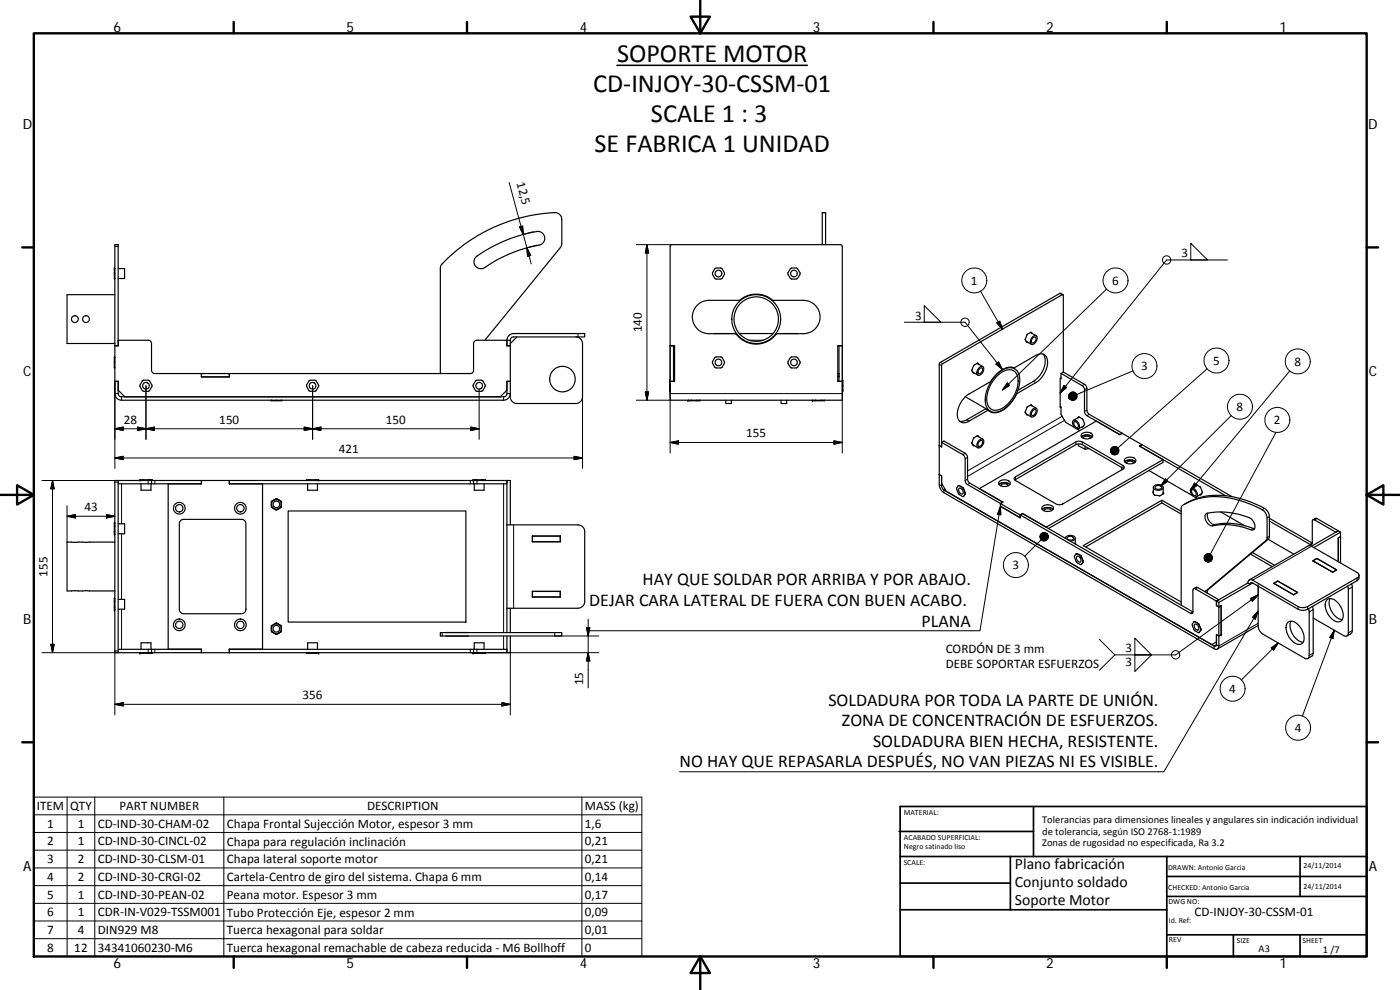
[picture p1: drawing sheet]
<svg xmlns="http://www.w3.org/2000/svg" width="420mm" height="297mm" viewBox="0 0 420 297" stroke-linecap="round" stroke-linejoin="round" font-family="sans-serif">
<g fill="none" stroke="#000" stroke-width=".36">
<path d="M142.9 77.1a41.9 41.9 0 0 1 18.9-7.6 2.08 2.08 0 0 1 1.7 2 2.08 2.08 0 0 1-1.7 2.1 44 44 0 0 0-16.9 6.9 2.08 2.08 0 0 1-2.4-.9 2.08 2.08 0 0 1 .4-2.5zM201.2 73.6l.4-.2h50.7l.4 .2 .1 46.5h-51.7zM246.8 73.4v-9.6h1v9.6M34.3 83.7h.1M34.3 80.4h.1M34.3 80.6h.1M34.3 81.9h.1M34.3 82.3h.1M34.3 83.5v.2M34.3 81.9v.4M34.3 80.4v.2M34.3 80.6v2.9"/>
<path d="M34.3 83.5h.1M34.4 80.4v.2M34.4 83.5v.2M34.4 81.9l.1 .1M34.4 80.6l.1 .1M34.4 80.4l.1 .2M34.5 83.6l-.1 .1M34.5 83.5l-.1 .1M34.5 82.2h-.1M34.5 88.4h-14.4v14.7h14.4M35.5 80.6h1.9v3h-1.9M309.2 99.8l1.8 .9"/>
<path d="M309.4 99.7l.2 .2M319 88.4l-.9-.4-36.2 21v36.4a3.1 3.1 0 0 0 1.4 2.4l81.1 46.8a.87 .87 0 0 0 1 .1 .87 .87 0 0 0 .4-.9v-13M34.3 110.4h.1M34.3 107.1h.1M34.3 107.3h.1M34.3 108.5h.1M34.3 109h.1M34.3 110.2h.1M34.3 110.2v.2M34.3 108.5v.5M34.3 107.1v.2M34.3 107.3l.1 1.2"/>
<path d="M34.3 109l.1 1.4M34.4 107.1v.2M34.4 108.5v.5M34.4 107.1l.1 .2M34.4 108.6h.1M34.4 107.2l.1 .1M34.5 110.2l-.1 .2M34.5 110.1l-.1 .2M34.5 108.8l-.1 .1M34.5 114.4h1v3.9l.3 .6 .7 .2h114.6l.7-.2 .3-.6v-3.9h1.1M34.5 103.7l1 .1v-30.4h-1v44.7a2 2 0 0 0 2 2h114.6a2.04 2.04 0 0 0 2.1-2M35.5 117.1l2 2"/>
<path d="M42.7 114.3l.4-.2h1.4l.4 .2 .7 1.4-.9 1.6-1.6 .1-.4-.2-.7-1.5zM68.8 112.1v1M68.8 112.1v1h-8.4v-1l.1 1h8.3M92.7 114.3l.4-.2h1.4l.4 .2 .7 1.2v.5l-.9 1.3-1.6 .1-.4-.2-.7-1.5zM142.7 114.3l.4-.2h1.4l.4 .2 .7 1.4-.9 1.6-1.6 .1-.4-.2-.7-1.5zM145.5 102.1l22.8-28.1 .3-1v-7.2a2.03 2.03 0 0 0-2.1-2 49.4 49.4 0 0 0-34.2 15.9l-.1 .8v31.6M152.1 102.1h-9l-.6 .2-.4 .8v8.2l-.3 .6-.7 .2h-94.9l-.7-.8v-8.2l-.4-.8-.6-.2h-9M152.1 102.1v1.6h1.1M152.1 117.1l-2 2M152.6 100.8l.8-.6 .7-.1h21.4v1h-21.4l-.6 .2-.3 .8h-1.1zM155.1 101.1l-1.9 2M172.8 101.1a2 2 0 0 1 2 2v16a2.01 2.01 0 0 1-2 2h-17.7a2.05 2.05 0 0 1-1.9-2v-17"/>
<path d="M201 116h.1M201 115.5h.1M201 114.3h.1M201 117.2h.1M201 117.4h.1M201 117.2v.2M201 115.5v.5M201 116v1.2M201 114.1v.2M201 114.1v1.4M201 115.6l.1 .1M201 114.2l.1 .1"/>
<path d="M201 114.1l.1 .2M201.1 103.8l1.3-.1v10.7h-1.3M201.1 117.2l-.1 .2M201.1 117.1l-.1 .1M201.1 115.8l-.1 .1M202.1 103.7v10.7M202.1 114.3h.3M202.4 112.1h-.3l.1 1h.2M214.4 100.1h.1M220.8 100.1a7.5 7.5 0 0 0 12.2 0M221 100.1h-8.2a5 5 0 0 1-5-5 5 5 0 0 1 5-5h9.2a7.6 7.6 0 0 1 9.9 0h9.2a5 5 0 0 1 5 5 5 5 0 0 1-5 5h-8.2M221.9 100.1h10.1"/>
<path d="M239.4 100.1h.1M251.4 113.1h.4M251.4 112.1h.4M251.4 114.3h.4M251.8 103.7v10.7M252.8 103.8l-1.4-.1v10.7h1.4M252.8 115.8l.1 .1M252.8 117.1l.1 .1M252.8 117.2l.1 .2M252.9 114.3v-.2v.2M252.9 115.5v.5M252.9 116h.1"/>
<path d="M252.9 115.5h.1M252.9 114.3h.1M252.9 117.2h.1M252.9 114.3v1.2M252.9 116v1.4M252.9 114.1l-.1 .2M252.9 114.2l-.1 .1M252.9 115.6l-.1 .1M252.9 117.2v.2M252.9 116v1.2M289.7 119l7.5 4.4M291.7 111v.4"/>
<path d="M292 111.7l1.5 .8M292 111.8h.2M292.3 109.5l-.1 .2M293.1 109.1l1.8 .9M293.3 109l.3 .2M293.7 109.3l-.3-.4-1.2 .7-.6 1.6 .6 .9 .2-.1M293.8 110.3a.81 .81 0 0 1 1.3-.2 .81 .81 0 0 1 0 1.2 1.36 1.36 0 0 1-1.8 1.2 1.8 1.8 0 0 1 .5-2.2zM294 110.7a.55 .55 0 0 1 .8-.2 .55 .55 0 0 1 0 .8 .89 .89 0 0 1-1.2 .7v-.7zM299.3 112.8a4 4 0 0 1 5.3-1.3 6.3 6.3 0 0 1-.3 7.3 7.1 7.1 0 0 1-5.8 4.3 3.1 3.1 0 0 1-2.3-3.9 11 11 0 0 1 3.1-6.4zM299.3 112.2a4.4 4.4 0 0 1 5.6-1.3 6.1 6.1 0 0 1 .2 7 9.4 9.4 0 0 1-6.2 5.8 3.1 3.1 0 0 1-3.2-3.7 11.7 11.7 0 0 1 3.6-7.8zM303.7 110.2l.8 .5M305.1 118v.1"/>
<path d="M305.1 118.1a9.1 9.1 0 0 1-6.5 5.7l-1.1-.1-1-.6M305.1 118.1l5.8-3.3a7.2 7.2 0 0 0 3.2-7.5 2.09 2.09 0 0 0-3.2-.7l-6.5 3.8a5.7 5.7 0 0 0-5.9 2.5l-1.1 1.5-6.6 3.8a7.1 7.1 0 0 0-3.3 7.5 2.08 2.08 0 0 0 3.3 .7l5.7-3.3M307.7 101.7l.1 .4M308 102.4l1.5 .9M308.2 102.5l-.1 .1M308.3 100.3l-.1 .2M309.7 100l-.2-.4-1.2 .8-.7 1.5 .7 .9 .2-.1M309.9 101.1a.76 .76 0 0 1 1-.4 .76 .76 0 0 1 .3 1.1 1.48 1.48 0 0 1-1.8 1.4 1.77 1.77 0 0 1 .5-2.1zM310 101.4a.55 .55 0 0 1 .8-.2 .55 .55 0 0 1 .1 .8 .75 .75 0 0 1-.5 .8 .75 .75 0 0 1-.8-.2v-.6zM313 106.2a5.1 5.1 0 0 1-.5 5.8l-2 2.2-5 2.9M318.4 113.4l-.2 .1v8.8l.2-.2M318.4 112l6.8 4.1 .3 .7v6.7l.4 .9 10.2 6"/>
<path d="M318.4 112v1.4M319.1 111.6v-23l-.2-.2-36.2 20.9-.1 24.8-.7-.4M319.1 111.6l-.7 .4M319.1 111.6l6.8 4.1 .3 .7v6.7l.5 1.1 10.1 5.8M81.3 120.2h.2M81.3 120.2h.1M81.5 120.1l-.2 .1M81.5 120.2h1.2M81.5 120.2h.1M81.5 120.1l-.1 .1M82.7 120.2h.5M82.8 120.2h-.1"/>
<path d="M82.8 120.2h.3M82.9 120.1l-.1 .1M83 120.1l.1 .1M83.1 120.2h.1M83.2 120.2h1.2M83.2 120.2h.1M84.3 120.1l.2 .1M84.4 120.2h.2M84.4 120.2h.1M84.4 120.1l.2 .1M84.6 120.2h.1M206.5 120.2h.7"/>
<path d="M206.5 120.2h.1M206.6 120.1l-.1 .1M207.2 120.2h.4M207.2 120.2h.1M207.4 120.1l-.1 .1M207.5 120.1v.1M207.6 120.2h1.4M207.6 120.2h.1M209 120.2h.4M209 120.2h.1M209 120.1l.1 .1M209.1 120.2h-.1"/>
<path d="M209.1 120.2h.3M209.2 120.1l.1 .1M209.4 120.2h.7M209.4 120.2h.1M209.9 120.1l.2 .1M210.1 120.2h.1M217.8 120.1v1h1.7v-1M234.4 120.1v1h1.7v-1M243.8 120.2h.1M244 120.1l-.2 .1M244.5 120.2h.4M244.5 120.2h.1"/>
<path d="M244.5 120.2h-.7M244.7 120.1l-.1 .1M244.8 120.1v.1M244.9 120.2h1.4M244.9 120.2h.1M246.3 120.2h.4M246.3 120.2h.1M246.4 120.1v.1M246.4 120.2h-.1M246.4 120.2h.3M246.5 120.1l.1 .1M246.7 120.2h.1"/>
<path d="M247.3 120.1l.1 .1M247.4 120.2h.1M247.4 120.2h-.7M291.7 132.7l.1 .4M292 133.5l1.5 .8M292 133.6h.2M292.3 131.3l-.1 .2M293.1 130.9l1.8 .9M293.3 130.7l.3 .3M293.7 131l-.3-.3-1.2 .7-.6 1.6 .6 .8 .2-.1M293.7 132.7a.61 .61 0 0 1 .6-.6 .61 .61 0 0 1 .6 .5 1.15 1.15 0 0 1-1.3 1.2l-.1-.5zM293.8 132.1a.83 .83 0 0 1 1.2-.3 .83 .83 0 0 1 .1 1.3 1.24 1.24 0 0 1-1.8 1 1.93 1.93 0 0 1 .5-2z"/>
<path d="M296.5 123.1l-.7-.4-6 3.5-1.8 .2M296.8 123.3l.5 .1M307.7 123.5l.1 .4M308 124.2l1.5 .9M308.1 124.3h.1M308.3 122.1l-.1 .1M309.2 121.6l.3 .1M309.4 121.5l.2 .2M309.5 121.7l1.5 .8M309.7 121.8l-.2-.4-1.2 .7-.7 1.6 .7 .9 .2-.1M310 122.7a.78 .78 0 0 1 1.1-.1 .78 .78 0 0 1 .1 1.1 1.33 1.33 0 0 1-1.9 1.2 1.94 1.94 0 0 1 .7-2.2zM310 123.1a.56 .56 0 0 1 .9-.1 .56 .56 0 0 1-.1 .9 .71 .71 0 0 1-.4 .7 .71 .71 0 0 1-.8-.3z"/>
<path d="M318.2 122l.2 .1M318.4 122.1v2.2l1.4 2.4 2.8 1.6M322.2 126.1a1.67 1.67 0 0 1 1.4 2.6 1.75 1.75 0 0 1-1.4-2.6zM322.4 126.5a1.08 1.08 0 0 1 1.1 .6 1.08 1.08 0 0 1-.2 1.2 1.24 1.24 0 0 1-.9-1.8zM323.3 128.8l.8 .4M323.4 125.4l.3-.4 1.2 .7 .6 1.6-.6 .9-.2-.1M323.6 133.2v.6l2.1 1M323.8 125.1l-.2 .2M324 125.2l-1.8 .9M324.6 131.1a2.44 2.44 0 0 1 3.2 0M324.7 130.2a2.19 2.19 0 0 1 3.2 .5 2.02 2.02 0 0 1-3.5 0zM324.8 125.7l.2 .2"/>
<path d="M325 127.9h.1M325.1 131.5a1.33 1.33 0 0 1 2.2 0M325.2 127.8l-1.5 .9M325.4 127.1v.4M325.7 133.9v.9M326.8 134.6l-1.1 .2M336.1 130.4h.1M336.8 130h.1M336.8 130l-.7 .4M336.8 130l5.9 3.4M336.8 130l-.7 .4-7.1-4.1-35.1 20.3M337.6 138.6a2.46 2.46 0 0 1 3.2 0"/>
<path d="M337.6 137.7a2.18 2.18 0 0 1 3.3 .4 2 2 0 0 1-3.5 .1zM338 139a1.3 1.3 0 0 1 2.3 0M342 133.8l25.8 14.9M342 133.8v.1M342.7 133.4v.1M342.7 133.4l-.7 .4M342.7 133.4l27 15.6M34.3 159.4h.1M34.3 159.7h.1M34.3 156.8h.1M34.3 157.6h.1M34.3 157.9h.1"/>
<path d="M34.3 159.4v.3M34.3 157.6v.3M34.3 156.8v.8M34.4 159.4v.3M34.4 156.8v.8M34.4 157.9l-.1 1.5M34.4 159.7l-.1 .8M34.4 157.6l.1 .2M34.4 156.8l.1 .2M34.4 157.9h.1M34.4 157.6v.3M34.5 159.6l-.1 .1"/>
<path d="M34.5 159.4h-.1M35.5 145.2h10M35.5 157.2h1.9v2.9h-1.9M35.5 144.2v51.6M42 144v.1M42 144h2.5M42 144.1l.2 .1M42.3 145.2v1.9h3v-1.9M42.7 144h.4l-.1 .2M42.7 144h.1M42.7 144l.2 .2M44.5 144h.4"/>
<path d="M44.5 144l.3 .1M44.5 144h.1M44.6 144.1v.1M44.8 144.1l-.1 .1M44.9 144l-.1 .1M44.9 144h.1M44.9 144h.7M45.5 144.2v1M45.5 144.2h-11v51.1v.5h11M45.5 144.2h14.9l.1 1h-15M45.6 144v.1M45.6 144.1l-.1 .1"/>
<path d="M54.2 156.2l.9-.4h17.4a1.3 1.3 0 0 1 1.3 1.3v25.7a1.3 1.3 0 0 1-1.3 1.3h-17.4a1.3 1.3 0 0 1-1.3-1.3v-25.7zM68.8 145.2h73.3M68.8 144.2v1h10v49.6h-10v1M68.8 144.2v1M81.4 150.5l1.5-.9 1.5 .9v1.7l-1.5 .9-1.5-.9zM81.5 150.4l.4-.2a1.51 1.51 0 0 1 2.5 .6v.1a1.53 1.53 0 0 1-1.7 2l-.2-.1a1.59 1.59 0 0 1-1-2.4zM86.5 153.3h53.3v33.3h-53.3zM92 144h.7M92 144.1l.1 .1zM92 144v.1M92.3 145.2v1.9h3v-1.9M92.7 144h.4"/>
<path d="M92.7 144h.1M92.8 144.1l.1 .1M93 144.1l.1 .1M93.1 144h.1M93.1 144h1.4M94.5 144h.4M94.5 144h.1M94.5 144l.1 .1M94.6 144.1v.1M94.9 144h.1M94.9 144l-.2 .2M95.6 144v.1"/>
<path d="M95.6 144l-1 .1M95.6 144.1l-.1 .1M142 144l1 .1M142 144.1l.1 .1M142 144v.1M142.1 144.2v1M142.1 144.2h-81.7l.1 1h-10v49.6h10v1l-.1-1h-14.9M142.1 144.2h10v1h-10M142.3 145.2v1.9h3v-1.9M142.7 144h.4M142.7 144h.1M142.7 144l.2 .2"/>
<path d="M143 144.1v.1M143.1 144h1.4M143.1 144h.1M143.1 144l-.1 .1M144.5 144h.4M144.5 144h.1M144.6 144.1v.1M144.8 144.1l-.1 .1M144.9 144h.1M144.9 144h.7M145.6 144v.1M145.6 144.1l-.1 .1"/>
<path d="M152.1 157.5h21.4a2 2 0 0 1 2 2v21a2.04 2.04 0 0 1-2 2h-21.4M153.2 157.5v-13.3h-1.1v45.6M281.9 142.4l.7 .4v3.2l.5 .9 81.6 47 .4-.3v-3.2M282.6 145l1.4 2.4M287.6 145.7h.1M287.6 145.7l-.5 .7v.4a2.46 2.46 0 0 0 1.9 2.2h.1M287.9 145.7h-.3M287.9 145.7h.1M287.9 145.7l1 .6M287.9 146.5a1.13 1.13 0 0 1 .9 1.7 1.17 1.17 0 0 1-.9-1.7zM288.9 146.3h.1M288.9 146.3l.2 .3"/>
<path d="M288.9 146.3l.3 .3M289 146.4l.1 .1M289.1 149h.1M289.1 146.6l.6 1.3M289.2 146.6h-.1M289.7 147.9h.1M289.7 147.9v.4M289.7 148.3l-.6 .7M289.7 147.9v.3M289.7 148.2v.1M293.9 146.6h.1M299.8 145.4a2.4 2.4 0 0 1 3.3 0"/>
<path d="M300.1 144.3a2.25 2.25 0 0 1 3.1 .6 2.04 2.04 0 0 1-3.5 .1zM300.3 151.1l-10.2-6-.4-.9v-6.6l-.3-.8-6.8-4.1 .7-.4 6.8 4.1 .3 .8v6.7l.5 1 10.1 5.8-.7 .4 57 32.9h.6l.1-.4M300.3 151.9l5.9 3.5v-.9l.7-.4M300.3 151.1v.8M300.3 151.9l5.8 3.4M300.9 150.7h.1M300.9 150.7l-.6 .4M302.5 145.8a1.3 1.3 0 0 0-2.2 0M304.6 143.2l18.3-10.6 .7-.2 1.2 .2 12.2 7.1a.57 .57 0 0 1 .4 .5 .57 .57 0 0 1-.4 .6l-18.1 10.4-.7 .2-1.2-.2-12.3-7-.3-.4zM306.1 155.3h.1M306.9 154.1l51.1 29.5M306.9 154.1h.1"/>
<path d="M306.9 154.1l-.8 .4v.8M312.8 152.9a2.47 2.47 0 0 1 3.2 0M312.9 152a2.23 2.23 0 0 1 3.3 .4 2.02 2.02 0 0 1-3.6 .1zM313.3 153.2a1.36 1.36 0 0 1 2.2 0M314 158.2h.1M314 158.2l35-20.3v.8l-34.3 19.9M336.6 140.2v.8M337.2 140.6l-12.4-7.2-1.2-.2-.7 .2-18.4 10.6M344.8 141.2l13.1 7.5M346.1 146.2v1.8M346.1 147.7v.1M346.1 147.5l-.2 .1 .5 .9 1.7 .3 1.2-.7-.2-.4"/>
<path d="M346.3 148.3l.3 .3M346.4 145.8a1.79 1.79 0 0 1 2.7 .5 1.76 1.76 0 0 1-3 0zM346.8 145.9a.97 .97 0 0 1 1.1-.3 .97 .97 0 0 1 .6 .9 1.12 1.12 0 0 1-1.9-.3zM348.2 148.7l-.3 .1M348.7 150.1v.8M349.1 147.8l.1 .3M349.1 146.2l-.1 2.1M354.5 154.2l-5.8-3.3-22.9 13.2M354.5 153.4l-5.8-3.3-23.6 13.6 29.4 16.9M355.4 151.4a20.9 20.9 0 0 1 18.2-1.4 17.4 17.4 0 0 1 6.7 3.3l.7 1.7v5.9l-.2 .7-18.2 15.3-.3 1M357.5 146.6a1.7 1.7 0 0 1 1.6 2.5 1.76 1.76 0 0 1-1.6-2.5zM357.7 147a1.1 1.1 0 0 1 1.1 .5 1.1 1.1 0 0 1-.1 1.2 1.24 1.24 0 0 1-1-1.7z"/>
<path d="M358.6 149.1l.7 .4M358.8 145.8l.3-.4 1.2 .8 .6 1.5-.6 .9-.2-.1M359.1 145.5l-.2 .2M359.4 145.6l-1.8 .9M360.2 146.1l.1 .2M360.4 148.3l.1 .1M360.5 148.3l-1.5 .8M360.5 148.2v.1M360.8 147.5v.4M361.9 154.2a19.8 19.8 0 0 1 13.8 1.6 2.16 2.16 0 0 1 .4 3.2h-.2a22.4 22.4 0 0 0-12.4-1.2 2.76 2.76 0 0 1-1.6-3.6zM362.5 154a2.65 2.65 0 0 0 2.2 3.4 21.5 21.5 0 0 1 11.8 1.2M366.4 153.6l7.1 4.1"/>
<path d="M381 155.5l12.8 7.4M381 156.3l12.1 7 .6 .1 .1-.5M394 156l1.1-.5 6.5 3.8M401.6 159.3l-.7 .4-6.8-3.8-.3 .5v6.5M401.6 159.3l.7 .4M401.6 159.3l-8 4.6M402.3 159.7l-8 4.6M402.3 159.7v9.2M34.3 160.4h.1M34.3 160.5h.1M34.3 179.5h.1M34.3 179.5v.7"/>
<path d="M34.4 160.4v.1M34.4 179.5h.1M34.4 179.5l.1 .1M34.5 160.3l-.1 .2M34.5 162.6l-14.4 .1v14.6h14.4M35.5 179.8h1.9v3h-1.9M159.8 160.8h8.4v1.8h-8.4zM159.8 177.4h8.4v1.7h-8.4zM159.8 179.1h8.4M159.8 162.5h8.4M319.7 161.5a1.66 1.66 0 0 1 1.5-.9 1.66 1.66 0 0 1 1.5 .9 1.31 1.31 0 0 1-1.5 .8M320.3 161.2a1.15 1.15 0 0 1 1.9 .4 1.14 1.14 0 0 1-2-.2z"/>
<path d="M322.7 163.1l.1 .2M322.7 161.5v1.7M322.7 162.9l.2 .4M323 166.1l-.6 .7v.4a2.51 2.51 0 0 0 1.9 2.2h.2M323 166.1h.2M323.2 166.9a1.02 1.02 0 0 1 1 .6 1.02 1.02 0 0 1-.1 1.2 1.31 1.31 0 0 1-.9-1.8zM323.2 166.1h-.2M323.2 166.1h.1M323.2 166.1l1.1 .6M324.3 166.7l.2 .3M324.3 166.7h.1M324.4 166.8h.1"/>
<path d="M324.5 166.8v.1M324.5 167l.5 1.3M325 168.3h.1M325 168.7h.1M325 168.3v.4M325 168.7l-.5 .7M325.1 168.4h.1M358.2 176.6l.7-.4 .5 .1 6.4 3.7-.7 .4M361.7 177.6l18.4-15.6 .2-.7v-5.9a3.1 3.1 0 0 0-1.5-2.5 26.3 26.3 0 0 0-20.3-2.9l-2.8 1.2-.8 .5-.4 .6v29.3M374.5 174.9l-9.4 5.5M374.5 174.9l.7 .4M375.2 175.3l-9.4 5.5"/>
<path d="M375.3 166.3l6.5 3.7M375.9 165.8l6.6 3.8M377.6 178.6h.1M377.6 178.6v5.4M377.6 175.9v2.7M380.6 161.8l7.7 4.5M382.3 175h.1M383.5 174.4l-1.2 .6 5.9 3.5M383.5 174.3l5.9 3.5M383.5 174.4l-1.2 .6M388.2 178.4v.1M389.4 177.8h.1"/>
<path d="M389.4 177.8l-1.2 .7M393.6 163.9l13.7 7.9a.87 .87 0 0 1 .6 .8 .87 .87 0 0 1-.6 .8l-14.9 8.6a3.3 3.3 0 0 1-2.8 0l-13.7-7.9a.89 .89 0 0 0-1-.1 .89 .89 0 0 0-.4 .9M393.6 163.9l-1-.1-17.7 10.2M394 168.3l6 3.4M394 168.3h.1M395.2 167.6l6 3.4-1.2 .7M395.2 167.6l-1.2 .7M395.2 167.6l-1.2 .7 6 3.4M398.2 180a2.65 2.65 0 0 1 3.7 1.3 3.9 3.9 0 0 1 .5 5.1 3.1 3.1 0 0 1-3.7-1.9 3.9 3.9 0 0 1-.5-4.5zM399.2 179.6a5.1 5.1 0 0 0 3.6 6.3M400 171.7h.1M401.1 171l-1.1 .7"/>
<path d="M401.1 171h.1M401.6 161.4l.7-.4-.7 .4v7.1zM404.4 175.9l.3 .7v13.3a.86 .86 0 0 1-.5 .9 .86 .86 0 0 1-.9-.1l-9.2-5.3M405.6 175.2l.2 .9v13.1l-.2 .8-1.3 .8M407.8 172.6v1l-.5 .6-14.9 8.6a3.1 3.1 0 0 1-2.8 0l-13.7-7.9h-.5l-.2 .4M34.3 180.2h.1M34.3 180.6h.1M34.3 182h.1M34.3 182.4h.1M34.3 183.1h.1M34.3 182v.4M34.3 180.2v.4"/>
<path d="M34.3 180.6l.1 1.4M34.3 182.4v.7M34.4 180.2v.4M34.4 182v.4M34.4 180.3l.1 .1M34.4 180.5l.1 .1M34.5 183l-.1 .1M34.5 182.2l-.1 .1M34.5 182.1h-.1M35.5 194.8h10M42 195.9l.7 .1M42 195.9h.7"/>
<path d="M42 195.9h.1M42.2 195.8l-.2 .1M42.3 194.8v-1.9h3v1.9M42.7 196h.4M42.7 195.9h.4M42.7 195.9v.1M42.9 195.8l-.1 .1M43 195.8v.1M43.1 196h1.4M43.1 195.9h2.5M43.1 195.9v.1M44.5 196h.4"/>
<path d="M44.6 195.8l-.1 .2M44.7 195.8l.2 .2M45.5 195.8l.1 .1M45.5 195.8h96.6M45.5 194.8v1M45.6 195.9h.1M45.6 195.9l-.7 .1M60.4 194.8h.1M68.8 194.8h73.3M68.8 194.8v1M81.4 187.8l1.5-.9 1.5 .9v1.7l-1.5 .9-1.5-.9zM81.5 187.7l.4-.2a1.53 1.53 0 0 1 2.5 .6v.2a1.52 1.52 0 0 1-.5 1.5 1.52 1.52 0 0 1-1.6 .2 1.21 1.21 0 0 1-.8-1.7z"/>
<path d="M92 195.9l.7 .1M92 195.9h.1M92 195.9h.7M92.1 195.8l-.1 .1M92.3 194.8v-1.9h3v1.9M92.7 196h.4M92.7 195.9h.4M92.7 195.9v.1M92.9 195.8l-.1 .1M93.1 195.8l-.1 .1M93.1 195.9h1.4M93.1 196h1.4"/>
<path d="M93.1 195.9v.1M94.5 195.9v.1M94.5 196h.4M94.6 195.8v.1M94.6 195.9h1M94.6 195.9h-.1M94.7 195.8l.2 .2M95.5 195.8l.1 .1M95.6 195.9h.1M95.6 195.9l-.7 .1M132.2 189.8h36.4v1h-36.4zM133.8 190.8h6.7"/>
<path d="M133.8 189.8h6.7M142 195.9h.1M142 195.9l.7 .1M142.1 194.8v1M142.1 195.8l-.1 .1M142.1 194.8h10v1h-10M142.3 194.8v-1.9h3v1.9M142.7 196h.4M142.9 195.8l-.2 .2M143 195.9h.1M143 195.9h-1M143 195.8v.1"/>
<path d="M143.1 196h1.4M143.1 195.9v.1M143.1 195.9h1.4M144.5 196h.4M144.5 195.9h.4M144.5 195.9v.1M144.6 195.8v.1M144.7 195.8l.1 .1M144.9 195.9v.1M144.9 195.9h.7M145.5 195.8l.1 .1M145.6 195.9h.1"/>
<path d="M145.6 195.9l-.7 .1M152.1 190.8v5h1.1v-5M153.2 182.5v7.3M358.3 186.5l-.5 1.1a2.5 2.5 0 0 0 1.9 2.2h.2M358.6 186.5h.1M358.6 186.5h-.3M358.6 186.5l1 .6M358.6 187.3a1.08 1.08 0 0 1 1 .6 1.08 1.08 0 0 1-.1 1.2 1.17 1.17 0 0 1-.9-1.8zM359.6 187.1l.3 .3M359.8 187.2v.1M359.9 187.4l.5 1.3M359.9 187.4h.1"/>
<path d="M360.4 189.1h.1M360.4 188.7v.4M360.4 189.1l-.5 .7M360.4 188.8h.1M360.4 188.7h.1M365.1 180.4l-6.5-3.8h-.3l-.3 .5v6.5M365.1 190.4h.1M365.1 181.7l.7 .4 .7-.4v8.7M365.1 180.4v1.3M365.1 181.7h.1M365.1 192.6l-1.4 .8M365.1 180.4l.7 .4"/>
<path d="M365.1 190.4l.7 .4 .7-.4M366.5 190.4l-.7 .4M377.6 184h.1M377.6 187.7l-12.2 7M386.5 186.8a2.62 2.62 0 0 1 3.6 1.2 4.2 4.2 0 0 1 .8 5 2.61 2.61 0 0 1-3.7-1.3 4.3 4.3 0 0 1-.7-4.9zM387.4 186.4a5.1 5.1 0 0 0 3.7 6.3M392.7 182.6l.2 .8v13.3a.85 .85 0 0 1-.4 .9 .85 .85 0 0 1-1-.1l-12.5-7.2a3.1 3.1 0 0 1-1.4-2.5v-3.8M393.9 181.9l.2 1v13.3l-.3 .6-1.3 .8"/>
<circle cx="22.5" cy="95.8" r="1.01"/>
<circle cx="25.8" cy="95.8" r="1.02"/>
<circle cx="215.6" cy="82.1" r="1"/>
<circle cx="215.6" cy="82.1" r="1.82"/>
<circle cx="227" cy="95.7" r="6.7"/>
<circle cx="227" cy="95.8" r="7.3"/>
<circle cx="238.3" cy="82.1" r="1.82"/>
<circle cx="238.3" cy="82.1" r="1"/>
<circle cx="43.8" cy="115.7" r="1.01"/>
<circle cx="93.8" cy="115.7" r="1"/>
<circle cx="143.8" cy="115.7" r="1"/>
<circle cx="168.8" cy="113.7" r="3.8"/>
<circle cx="215.6" cy="108.7" r="1"/>
<circle cx="215.6" cy="108.8" r="1.82"/>
<circle cx="238.3" cy="108.7" r=".99"/>
<circle cx="238.3" cy="108.7" r="1.82"/>
<circle cx="53.8" cy="152.5" r="1.1"/>
<circle cx="53.8" cy="152.5" r="1.74"/>
<circle cx="72.1" cy="152.5" r="1.1"/>
<circle cx="72.1" cy="152.5" r="1.74"/>
<circle cx="82.9" cy="151.3" r="1"/>
<circle cx="83" cy="151.3" r="1.48"/>
<circle cx="53.8" cy="187.5" r="1.12"/>
<circle cx="53.8" cy="187.5" r="1.75"/>
<circle cx="72.1" cy="187.5" r="1.74"/>
<circle cx="72.1" cy="187.5" r="1.12"/>
<circle cx="82.9" cy="188.6" r="1"/>
<circle cx="83" cy="188.6" r="1.49"/>
</g>
<g fill="none" stroke="#000" stroke-width=".3">
<path d="M152.8 54.8l4.2 15.6M34.5 73.9h1M155.9 68.1l1-.3 .1 2.6zM157 70.4l1.1 4M158.1 74.4l1.2 2.2-1 .3zM158.1 74.4l1.3 4.8M160.1 69.5l-3.1 .9M161.2 73.6l-3.1 .8M191 73.4h10.6M194.2 73.4v46.7M194.2 73.4l.5 2.5h-1zM246.8 63.8h1"/>
<path d="M357.4 73l5 5h-5zM368.4 78h-18.3l-31.9 39.9M271.4 96.7h18.2l11.3 14.2M277.4 91.7l5 5h-5zM294.3 87.4l6.6 11.4M299.2 96.9l.8-.5 .9 2.4zM318.1 88l.7 .4M332.1 86.7l-31.2 30.3M34.5 114.4v26.2M34.5 118.1h1M36.5 119.1v1M43.8 115.7v16.1"/>
<path d="M93.8 115.7v16.1M143.8 116.7v15.1M151.1 119.1v1M152.1 118.1h1.1M173.5 100.1v1M174.8 119.1v21.5M193.7 117.6h1l-.5 2.5zM201.1 118.1h51.7M201.1 103.7v32.2M222.9 102.1h.4M224.9 102.1h4.1M230.6 102.1h.4"/>
<path d="M252.8 103.7v32.2M281.9 109.3l.7 .4M282.2 108.7l.7 .4M298.9 109.2l.8-.6 1.2 2.3zM302.3 114.9l.7 .7-2.1 1.4zM310.2 114.4l.7 .4M319.3 115.6l.8 .7-1.9 1.6zM325.5 115.3l-.7 .4M326.2 116.5l-.7 .4M340 111.3l-16.8 7.1M362.3 110.7l-26.8 23.7M387.1 111.3l-29.9 35.9"/>
<path d="M34.5 128.7l2.5-.6v1.1zM34.5 137.4l2.5-.5v1zM34.5 128.7h109.3M34.5 137.4h140.3M41.3 128.1l2.5 .6-2.5 .5zM43.8 128.7l2.5-.6v1.1zM91.3 128.1l2.5 .6-2.5 .5zM93.8 128.7l2.5-.6v1.1zM141.3 128.1l2.5 .6-2.5 .5zM172.3 136.9l2.5 .5-2.5 .5zM191 120.1h10.1M201.1 132.8l2.5-.5v1z"/>
<path d="M201.1 132.8h51.7M250.3 132.3l2.5 .5-2.5 .5zM289.7 136l-.8 .4M290.1 126l.7 .4M290.4 137.2l-.7 .4M318.8 124.9l-28.4 16.4M319.5 126.1l-29.1 16.8M322.9 132.6v.8M324.8 132.6v.8M326.2 123.1l-.7 .4M326.9 124.3l-.7 .4M337 139.7v.8"/>
<path d="M369.5 124.7l-21.2 21.1M382.9 129.7l-19.6 36.6M12.6 144.2h33.9v1M15.8 144.2v51.6M15.8 144.2l.5 2.5h-1.1zM20.1 154.9l2.5-.5v1zM20.1 154.9h14.4M20.1 151.7v10.9M32 154.4l2.5 .5-2.5 .5zM34.5 144.7h1M36.5 145.2v12M44.5 144.2v1"/>
<path d="M141.1 144.2v1M143.1 144.2v1M151.1 145.2v44.6M154.1 157.5v25M281.9 145.4l.7 .4 .3-.2M283.6 146.8l-.3 .2v.8M290.4 143.8l-.7 .4M291.1 145l-.7 .4M300.3 151.9l-6.2 37.4h-117.3M300.3 151.9v2.6l-.9-.2zM304.7 143.1v.8M349.7 143.7l.7 .7-2.1 1.4z"/>
<path d="M358.5 144.9l.7 .7-2 1.6zM364.7 157.4l-.8 .4M376.1 158.6l-.7 .4M379.5 152.5l-.7 .4M381 155l-.7 .4M395.3 155.6l-.8 .4M36.5 160.1v19.7M312.5 162l-5 4.9M359.4 176.3l-.7 .4M362.3 177.8h-.1M362.6 176.9l-.7 .4M375.3 179.6l2.3-1.1-1.8 1.9z"/>
<path d="M375.9 174.9l-.7 .4M377.6 178.5l-24.8 18h-18.2M377.6 175.3v3.3M380.7 161.8l-.8 .4M381 160.9l-.7 .4M393.6 163.9l-17.7 10.2M393.8 162.9l-.7 .4M405.8 176.1l-1.1 .7M407.3 173.4v.8M12.6 195.8h22.9M15.2 193.3h1.1l-.5 2.5zM35.5 195.3h-1v19.2"/>
<path d="M36.5 182.8v12M44.5 194.8v1M46.5 194.8v1M132.7 189.8v1M141.1 194.8v1h38.6M143.1 194.8v1M151.1 190.8v4M153.2 195.8v18.7M166.5 189.8v1h13.2M176 188.3h1l-.5 2.5zM176.5 195.8l.5 2.5h-1zM176.5 185.8v20.6"/>
<path d="M329.9 191.8l4.7 4.7M334.6 196.5l-4.7 4.6M340.6 191.5l5 5h-5zM340.6 196.5h5l-5 5zM358 183.6l-.7 .4M377.6 183.3l-.9 2.5-.8-.5zM377.6 183.3l-28.3 48.3h-145.3M377.6 187l-11.8 6.8-.7-.4-.7 .4v.8M381.5 194.4l2.1-1.5-1.4 2.2zM383.6 192.9l-11 11.1M389.6 182v.8M392.4 182v.8"/>
<path d="M394.1 196l-1.2 .7M394.1 182.9l-1.2 .7M400.4 189.1l-9.5 25.7M400.4 189.1l-.4 2.5-.9-.3zM405.8 189.2l-1.1 .7M34.5 211.3h118.7M34.5 211.3l2.5-.5v1zM150.6 210.8l2.6 .5-2.6 .5zM10.1 239.2h182.5v47.8h-182.5zM20.1 239.2v47.8M28.4 239.2v47.8M67.2 239.2v47.8"/>
<path d="M174.6 239.2v47.8M10.1 244.5h182.5M10.1 249.8h182.5M10.1 255.1h182.5M10.1 260.4h182.5M10.1 265.7h182.5M10.1 271h182.5M10.1 276.3h182.5M10.1 281.6h182.5"/>
<circle cx="350.1" cy="78" r="1.24"/>
<circle cx="289.6" cy="96.7" r="1.26"/>
<circle cx="292.4" cy="84.1" r="3.7"/>
<circle cx="334.8" cy="84.1" r="3.7"/>
<circle cx="343.5" cy="109.8" r="3.8"/>
<circle cx="365.1" cy="108.2" r="3.8"/>
<circle cx="389.5" cy="108.5" r="3.8"/>
<circle cx="372.1" cy="122" r="3.8"/>
<circle cx="383.3" cy="126" r="3.8"/>
<circle cx="304.9" cy="169.6" r="3.8"/>
<circle cx="352.8" cy="196.5" r="1.24"/>
<circle cx="369.9" cy="206.6" r="3.7"/>
<circle cx="389.6" cy="218.3" r="3.7"/>
</g>
<g fill="#000">
<circle cx="247.8" cy="63.8" r=".18"/>
<circle cx="318.4" cy="113.4" r=".18"/>
<circle cx="206.5" cy="120.2" r=".18"/>
<circle cx="243.8" cy="120.2" r=".18"/>
<circle cx="281.9" cy="133.7" r=".18"/>
<circle cx="34.3" cy="156.8" r=".18"/>
<circle cx="42" cy="144" r=".18"/>
<circle cx="95.6" cy="144" r=".18"/>
<circle cx="142" cy="144" r=".18"/>
<circle cx="289.7" cy="148" r=".18"/>
<circle cx="323" cy="166.1" r=".18"/>
<circle cx="402.3" cy="161" r=".18"/>
<circle cx="34.3" cy="183.1" r=".18"/>
<circle cx="34.4" cy="183.1" r=".18"/>
<circle cx="42" cy="196" r=".18"/>
<circle cx="95.6" cy="196" r=".18"/>
<circle cx="142" cy="196" r=".18"/>
<circle cx="359.6" cy="187.1" r=".18"/>
<circle cx="366.5" cy="190.4" r=".18"/>
<circle cx="366.5" cy="181.7" r=".18"/>
</g>
<path d="M185.2 19.6h57.1" fill="none" stroke="#000" stroke-width=".46"/>
<g fill="none" stroke="#000" stroke-width=".71">
<path d="M10.1 10h400.1v277h-400.1zM70.1 6.6v3.4M140.2 6.6v3.4M207.3 5h5.8l-2.9 5zM210.2 0v10M280.2 6.6v3.4M350.2 6.6v3.4M6.7 74.2h3.4M410.2 74.2h3.4M.2 148.5h9.9M5.1 145.6l5 2.9-5 2.9zM410.2 148.5l5-2.9v5.8z"/>
<path d="M410.2 148.5h9.9M6.7 222.7h3.4M410.2 222.7h3.4M70.1 287v3.4M140.2 287v3.4M210.2 287l2.9 5h-5.8zM210.2 287v10M280.2 287v3.4M350.2 287v3.4"/>
</g>
<g fill="none" stroke="#000" stroke-width=".51">
<path d="M269.8 249.5h40.4M270.1 257h140.1M270.1 242h140.1v45h-140.1zM303.2 257v16M310.2 242v15M350.2 257v30M390.2 257v12M270.1 273h80.1M270.1 265h33.1M350.2 269h60M350.2 263h60M350.2 280.5h60"/>
<path d="M370.2 280.5v6.5M390.2 280.5v6.5"/>
</g>
<g fill="#000" stroke="#000" stroke-width=".3">
<path d="M155.9 68.1l1-.3 .1 2.6zM158.1 74.4l1.2 2.2-1 .3zM194.2 73.4l.5 2.5h-1zM299.2 96.9l.8-.5 .9 2.4zM193.7 117.6h1l-.5 2.5zM298.9 109.2l.8-.6 1.2 2.3zM302.3 114.9l.7 .7-2.1 1.4zM319.3 115.6l.8 .7-1.9 1.6zM320.9 119.4l.3 .4zM320.9 119.4l.5 .5zM320.9 119.4l.7 .7zM320.9 119.4l1 .7z"/>
<path d="M320.9 119.4l1.3 .7h-.3zM320.9 119.4l1.5 .6zM320.9 119.4l1.8 .5-.3 .1zM320.9 119.4l2 .4-.2 .1zM320.9 119.4l2.2 .1-.2 .3zM320.9 119.4l2.3-.1-.1 .2zM320.9 119.4l2.3-.4v.3zM320.9 119.4l2.3-.6v.2zM320.9 119.4l2.3-.9v.3zM320.9 119.4l2.2-1.1 .1 .2zM320.9 119.4l2-1.4 .2 .3zM320.9 119.4l1.8-1.5 .2 .1z"/>
<path d="M320.9 119.4l1.6-1.7 .2 .2zM322.3 117.6l.2 .1-1.6 1.7zM322 117.6h.3l-1.4 1.8zM321.7 117.6h.3l-1.1 1.8zM321.5 117.7l.2-.1-.8 1.8zM321.2 117.9l.3-.2-.6 1.7zM321 118l.2-.1-.3 1.5zM321 118l-.1 1.4zM320.9 118.3v1.1zM320.8 118.5l.1 .9zM320.7 118.8l.2 .6zM320.8 119.1l.1 .3z"/>
<path d="M34.5 128.7l2.5-.6v1.1zM34.5 137.4l2.5-.5v1zM41.3 128.1l2.5 .6-2.5 .5zM43.8 128.7l2.5-.6v1.1zM91.3 128.1l2.5 .6-2.5 .5zM93.8 128.7l2.5-.6v1.1zM141.3 128.1l2.5 .6-2.5 .5zM172.3 136.9l2.5 .5-2.5 .5zM201.1 132.8l2.5-.5v1zM250.3 132.3l2.5 .5-2.5 .5zM333.6 136.1l.5 .3zM333.6 136.1l.7 .3z"/>
<path d="M333.6 136.1l1 .4zM333.6 136.1l1.2 .3zM333.6 136.1l1.5 .2-.3 .1zM333.6 136.1l1.7 .1zM333.6 136.1l1.9-.1-.2 .2zM333.6 136.1l2.1-.3-.2 .2zM333.6 136.1l2.2-.6-.1 .3zM333.6 136.1l2.2-.8v.2zM333.6 136.1l2.2-1.1v.3zM333.6 136.1l2.1-1.4 .1 .3zM333.6 136.1l2-1.6 .1 .2zM333.6 136.1l1.8-1.8 .2 .2z"/>
<path d="M335.2 134.1l.2 .2-1.8 1.8zM334.9 134l.3 .1-1.6 2zM334.7 134h.2l-1.3 2.1zM334.4 134h.3l-1.1 2.1zM334.1 134h.3l-.8 2.1zM333.9 134.2l.2-.2-.5 2.1zM333.7 134.3l.2-.1-.3 1.9zM333.5 134.5l.2-.2-.1 1.8zM333.5 134.5l.1 1.6zM333.4 134.8l.2 1.3zM333.3 135l.3 1.1zM333.3 135.3l.3 .8z"/>
<path d="M333.4 135.6l.2 .5zM333.5 135.8l.1 .3zM15.8 144.2l.5 2.5h-1.1zM20.1 154.9l2.5-.5v1zM32 154.4l2.5 .5-2.5 .5zM300.3 151.9v2.6l-.9-.2zM349.7 143.7l.7 .7-2.1 1.4zM358.5 144.9l.7 .7-2 1.6zM313.8 159.9l.4 .3zM313.5 159.8l.7 .4zM313.2 159.8l1 .4zM313 159.9l1.2 .3z"/>
<path d="M312.7 160l1.5 .2zM312.5 160.1l.2-.1 1.5 .2zM312.5 160.1l1.7 .1-1.9 .1zM312.3 160.3l1.9-.1-2 .4zM312.2 160.6l2-.4-2.1 .6zM312.1 160.8l2.1-.6-2.1 .9zM312.1 161.1l2.1-.9-2.1 1.2zM312.1 161.4l2.1-1.2-2 1.4zM312.2 161.6l2-1.4-1.8 1.7zM312.4 161.9l1.8-1.7-1.6 1.9zM314.2 160.2l-1.4 2-.2-.1zM314.2 160.2l-1.2 2.1-.2-.1z"/>
<path d="M314.2 160.2l-.9 2.1h-.3zM314.2 160.2l-.6 2.1h-.3zM314.2 160.2l-.4 2-.2 .1zM314.2 160.2l-.1 1.9-.3 .1zM314.2 160.2l.1 1.7-.2 .2zM314.2 160.2l.2 1.5-.1 .2zM314.2 160.2l.3 1.2-.1 .3zM314.2 160.2l.3 1.2zM314.2 160.2l.4 1zM314.2 160.2l.4 .7zM314.2 160.2l.3 .5zM314.2 160.2l.2 .2z"/>
<path d="M362 168.5l.6 .1zM362 168.5l.8 .1zM362 168.5h1.1zM362 168.5l1.3-.1zM362 168.5l1.5-.3zM362 168.5l1.7-.5-.2 .2zM362 168.5l1.8-.7-.1 .2zM362 168.5l1.9-1-.1 .3zM362 168.5l1.9-1.3v.3zM362 168.5l1.8-1.5 .1 .2zM363.7 166.7l.1 .3-1.8 1.5zM363.5 166.5l.2 .2-1.7 1.8z"/>
<path d="M363.3 166.3l.2 .2-1.5 2zM363.1 166.2l.2 .1-1.3 2.2zM362.9 166.1l.2 .1-1.1 2.3zM362.6 166.1h.3l-.9 2.4zM362.3 166.2l.3-.1-.6 2.4zM362.1 166.3l.2-.1-.3 2.3zM361.9 166.4l.2-.1-.1 2.2zM361.6 166.6l.3-.2 .1 2.1zM361.6 166.6l.4 1.9-.5-1.7zM361.5 166.8l.5 1.7-.6-1.4zM361.4 167.1l.6 1.4zM361.4 167.3l.6 1.2z"/>
<path d="M361.4 167.6l.6 .9zM361.5 167.9l.5 .6zM361.6 168.1l.4 .4zM361.8 168.3l.2 .2zM15.2 193.3h1.1l-.5 2.5zM176 188.3h1l-.5 2.5zM176.5 195.8l.5 2.5h-1zM375.3 179.6l2.3-1.1-1.8 1.9zM377.6 183.3l-.9 2.5-.8-.5zM381.5 194.4l2.1-1.5-1.4 2.2zM400.4 189.1l-.4 2.5-.9-.3zM34.5 211.3l2.5-.5v1z"/>
<path d="M150.6 210.8l2.6 .5-2.6 .5z"/>
</g>
<g font-size="7.9">
<text x="185.2" y="18.5">SOPORTE MOTOR</text>
<text x="178" y="27.5">CD‐INJOY‐30‐CSSM‐01</text>
<text x="195.4" y="36.5">SCALE 1 : 3</text>
<text x="178.4" y="45.5">SE FABRICA 1 UNIDAD</text>
</g>
<g font-size="5.4">
<text x="192.9" y="175.6">HAY QUE SOLDAR POR ARRIBA Y POR ABAJO.</text>
<text x="176.8" y="181.8">DEJAR CARA LATERAL DE FUERA CON BUEN ACABO.</text>
<text x="276.6" y="188">PLANA</text>
<text x="248.6" y="211.8">SOLDADURA POR TODA LA PARTE DE UNIÓN.</text>
<text x="252.7" y="218">ZONA DE CONCENTRACIÓN DE ESFUERZOS.</text>
<text x="262" y="224.1">SOLDADURA BIEN HECHA, RESISTENTE.</text>
<text x="204" y="230.3">NO HAY QUE REPASARLA DESPUÉS, NO VAN PIEZAS NI ES VISIBLE.</text>
</g>
<g font-size="4.7">
<text x="304.6" y="260.8">Plano fabricación</text>
<text x="304.6" y="266.2">Conjunto soldado</text>
<text x="304.6" y="271.6">Soporte Motor</text>
</g>
<g font-size="4.2">
<text x="34" y="9.6">6</text>
<text x="104" y="9.6">5</text>
<text x="174" y="9.6">4</text>
<text x="244" y="9.6">3</text>
<text x="314" y="9.6">2</text>
<text x="384" y="9.6">1</text>
<text x="6.8" y="38.7">D</text>
<text x="410.6" y="38.7">D</text>
<text x="7" y="112.9">C</text>
<text x="410.8" y="112.9">C</text>
<text x="7" y="187.1">B</text>
<text x="410.8" y="187.1">B</text>
<text x="7" y="261.3">A</text>
<text x="410.8" y="261.3">A</text>
<text x="34" y="290.4">6</text>
<text x="104" y="290.4">5</text>
<text x="174" y="290.4">4</text>
<text x="244" y="290.4">3</text>
<text x="314" y="290.4">2</text>
<text x="384" y="290.4">1</text>
</g>
<g font-size="3.9">
<text x="155" y="55" transform="rotate(75 155 55)">12,5</text>
<text x="354.6" y="77.2">3</text>
<text x="291.4" y="85.4">1</text>
<text x="333.8" y="85.4">6</text>
<text x="274.6" y="95.9">3</text>
<text x="192.6" y="99.7" transform="rotate(-90 192.6 99.7)">140</text>
<text x="342.5" y="111.1">3</text>
<text x="364.1" y="109.4">5</text>
<text x="388.5" y="109.7">8</text>
<text x="371.1" y="123.3">8</text>
<text x="37.1" y="127.1">28</text>
<text x="65.8" y="127.1">150</text>
<text x="115.8" y="127.1">150</text>
<text x="224" y="131.2">155</text>
<text x="382.3" y="127.3">2</text>
<text x="101.7" y="135.9">421</text>
<text x="25.3" y="153.3">43</text>
<text x="14.2" y="173" transform="rotate(-90 14.2 173)">155</text>
<text x="303.9" y="170.8">3</text>
<text x="283.8" y="195.8">CORDÓN DE 3 mm</text>
<text x="337.8" y="195.7">3</text>
<text x="283.8" y="200.3">DEBE SOPORTAR ESFUERZOS</text>
<text x="337.8" y="199.7">3</text>
<text x="90.8" y="209.7">356</text>
<text x="175" y="205.6" transform="rotate(-90 175 205.6)">15</text>
<text x="368.9" y="207.9">4</text>
<text x="388.6" y="219.6">4</text>
<text x="11.1" y="243">ITEM</text>
<text x="21.1" y="243.1">QTY</text>
<text x="35.9" y="243">PART NUMBER</text>
<text x="110.2" y="243.1">DESCRIPTION</text>
<text x="175.5" y="243.2">MASS (kg)</text>
<text x="14.2" y="248.3">1</text>
<text x="23.3" y="248.3">1</text>
<text x="29.3" y="248.4">CD‐IND‐30‐CHAM‐02</text>
<text x="68.1" y="248.5">Chapa Frontal Sujección Motor, espesor 3 mm</text>
<text x="175.5" y="248.4">1,6</text>
<text x="14.1" y="253.7">2</text>
<text x="23.3" y="253.7">1</text>
<text x="29.3" y="253.7">CD‐IND‐30‐CINCL‐02</text>
<text x="68.1" y="253.8">Chapa para regulación inclinación</text>
<text x="175.5" y="253.7">0,21</text>
<text x="14.1" y="259">3</text>
<text x="23.3" y="259">2</text>
<text x="29.3" y="259">CD‐IND‐30‐CLSM‐01</text>
<text x="68.1" y="259.1">Chapa lateral soporte motor</text>
<text x="175.5" y="259">0,21</text>
<text x="14.2" y="269.6">5</text>
<text x="14.2" y="264.3">4</text>
<text x="23.3" y="269.6">1</text>
<text x="23.3" y="264.3">2</text>
<text x="29.3" y="269.6">CD‐IND‐30‐PEAN‐02</text>
<text x="29.3" y="264.3">CD‐IND‐30‐CRGI‐02</text>
<text x="68.1" y="264.4">Cartela‐Centro de giro del sistema. Chapa 6 mm</text>
<text x="68.1" y="269.6">Peana motor. Espesor 3 mm</text>
<text x="175.5" y="264.3">0,14</text>
<text x="175.5" y="269.6">0,17</text>
<text x="14.1" y="274.9">6</text>
<text x="23.3" y="274.9">1</text>
<text x="29.3" y="274.9">CDR‐IN‐V029‐TSSM001</text>
<text x="68.1" y="275">Tubo Protección Eje, espesor 2 mm</text>
<text x="175.5" y="274.9">0,09</text>
<text x="358.5" y="274.9">CD‐INJOY‐30‐CSSM‐01</text>
<text x="14.1" y="280.2">7</text>
<text x="23.3" y="280.2">4</text>
<text x="29.3" y="280.2">DIN929 M8</text>
<text x="68.1" y="280.3">Tuerca hexagonal para soldar</text>
<text x="175.5" y="280.2">0,01</text>
<text x="14.1" y="285.6">8</text>
<text x="22.3" y="285.6">12</text>
<text x="29.3" y="285.6">34341060230‐M6</text>
<text x="68.1" y="285.6">Tuerca hexagonal remachable de cabeza reducida ‐ M6 Bollhoff</text>
<text x="175.5" y="285.6">0</text>
</g>
<g font-size="3.1">
<text x="312.8" y="246.8">Tolerancias para dimensiones lineales y angulares sin indicación individual</text>
<text x="312.8" y="250.4">de tolerancia, según ISO 2768‐1:1989</text>
<text x="312.8" y="254">Zonas de rugosidad no especificada, Ra 3.2</text>
<text x="377.7" y="285.6">A3</text>
<text x="397" y="285.9">1 /7</text>
</g>
<g font-size="2.4">
<text x="271.2" y="244.4">MATERIAL:</text>
<text x="271.3" y="251.9">ACABADO SUPERFICIAL:</text>
<text x="271.3" y="254.6">Negro satinado liso</text>
<text x="271.2" y="259.7">SCALE:</text>
<text x="350.6" y="260.9">DRAWN: Antonio Garcia</text>
<text x="391.2" y="260.6">24/11/2014</text>
<text x="350.6" y="267">CHECKED: Antonio Garcia</text>
<text x="391.2" y="266.6">24/11/2014</text>
<text x="350.7" y="271.4">DWG NO:</text>
<text x="350.8" y="276.8">Id. Ref:</text>
<text x="350.8" y="282.8">REV</text>
<text x="371.2" y="282.9">SIZE</text>
<text x="390.9" y="282.9">SHEET</text>
</g>
</svg>
